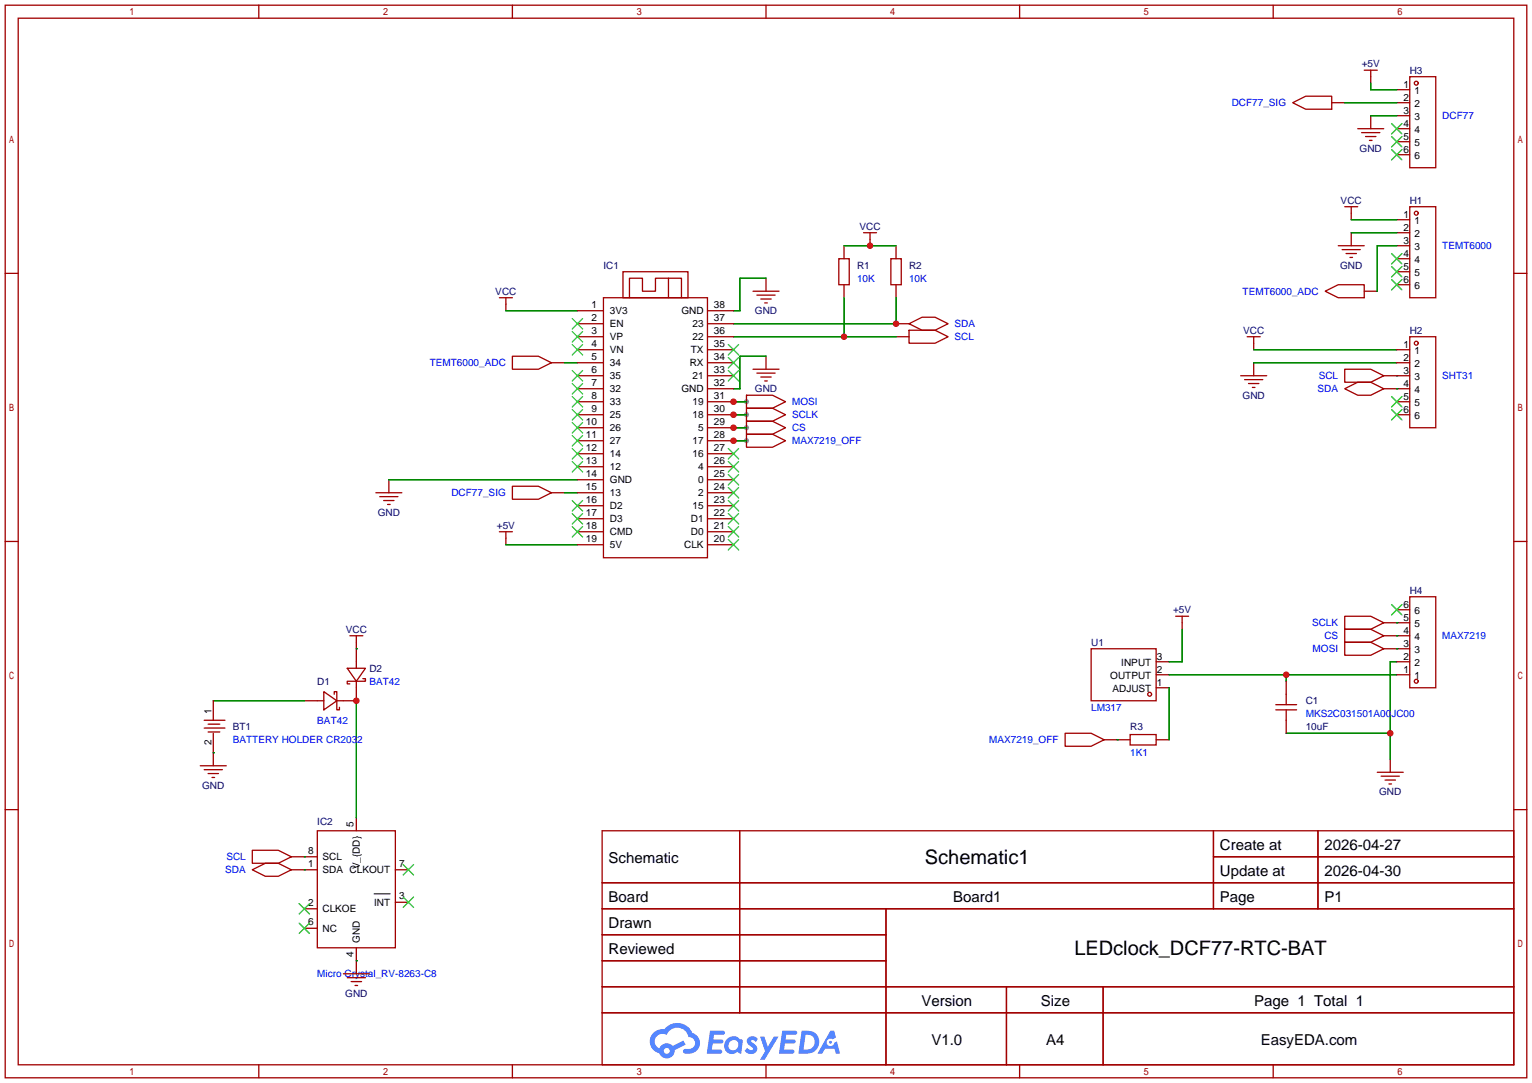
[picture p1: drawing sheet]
<svg xmlns="http://www.w3.org/2000/svg" width="299mm" height="212mm" viewBox="0 0 299 212" stroke-linecap="round" stroke-linejoin="round" font-family="sans-serif">
<g fill="#999">
<circle cx="145.8" cy="78.5" r=".51"/>
<circle cx="145.8" cy="81" r=".51"/>
<circle cx="145.8" cy="83.6" r=".51"/>
<circle cx="145.8" cy="86.1" r=".51"/>
</g>
<g fill="none" stroke="#a10000" stroke-width=".25">
<path d="M1 1h297.2v209.6h-297.2zM3.6 3.6h292.1v204.4h-292.1zM50.5 1v2.6M100.1 1v2.6M149.6 1v2.6M199.1 1v2.6M248.7 1v2.6M1 53.4h2.6M295.7 53.4h2.5M1 105.8h2.6M295.7 105.8h2.5M1 158.2h2.6"/>
<path d="M295.7 158.2h2.5M117.6 162.3h178.1v45.7h-178.1zM117.6 172.5h178.1M117.6 177.5h178.1M144.5 162.3v35.6M173 177.5v30.5M237 162.3v15.2M237 167.4h58.7M257.4 162.3v15.2M117.6 182.6h55.4M117.6 192.8h178.1M117.6 187.7h55.4"/>
<path d="M117.6 197.9h178.1M196.6 192.8v15.2M215.4 192.8v15.2M50.5 208v2.6M100.1 208v2.6M149.6 208v2.6M199.1 208v2.6M248.7 208v2.6"/>
</g>
<g fill="#5487ff">
<path d="M146.2 202.7a1.3 1.3 0 0 1 1.8 .3l-.4 .6a.54 .54 0 0 0-.9-.2l.1 .2a1.58 1.58 0 0 1 1.1 1.5 1.43 1.43 0 0 1-2.5 .2l.5-.6a.64 .64 0 0 0 .6 .5 .64 .64 0 0 0 .6-.3l-.2-.2a1.35 1.35 0 0 1-.9-1.8z"/>
<path d="M148.5 202.5h.8l.7 2 1.1-2h1l-2.8 4.6h-.9l1-1.7z"/>
<path d="M138.7 201.4h1.6a1.31 1.31 0 0 1 1.3 .2 .4 .4 0 0 1-.4 .5l-1.8 .1-.1 .9h1.7a.4 .4 0 0 1 .3 .4 .4 .4 0 0 1-.4 .4h-1.7l-.2 1.2h.8a1.23 1.23 0 0 1 1.2 .2 .39 .39 0 0 1-.3 .5h-2.7z"/>
<path d="M152.8 201.4h1.6a1.32 1.32 0 0 1 1.3 .2 .39 .39 0 0 1-.4 .5l-1.7 .1-.2 .9h1.7a.4 .4 0 0 1 .3 .4 .4 .4 0 0 1-.4 .4h-1.7l-.2 1.2h.8a1.23 1.23 0 0 1 1.2 .1 .39 .39 0 0 1-.3 .6h-2.7z"/>
<path d="M162.2 201.4h.7l.4 1.3-.7 .4a.75 .75 0 0 0-1.1 .3 .75 .75 0 0 0 .5 1 .75 .75 0 0 0 .9-.7l.6-.2 .6 2.3h-.9l-.2-.9h-1.9l-.5 .9h-.9z"/>
<path d="M156.6 201.4l-.7 4.4h1.5a2.27 2.27 0 0 0 2.6-2.2 2.27 2.27 0 0 0-2.7-2.2zM157.3 202.1a1.5 1.5 0 0 1 1.8 1.6 1.5 1.5 0 0 1-1.9 1.4h-.3z"/>
<path d="M142 203a1.6 1.6 0 0 0-.3 2.3 1.6 1.6 0 0 0 2.3 .2l.8 .3 .3-2.4-.2-.3-.4-.1a1.58 1.58 0 0 0-2.5 0zM142.6 203.5a.99 .99 0 0 1 1.6 .3 .99 .99 0 0 1-.9 1.4 .94 .94 0 0 1-1-.6 .94 .94 0 0 1 .3-1.1z"/>
<path d="M127.6 201.8a2.37 2.37 0 0 0 1.2 4 1.54 1.54 0 0 0 1.7 1 1.54 1.54 0 0 0 1.3-1.6l2.1-1.1-.4-.8-2.1 1a1.57 1.57 0 0 0-2.6 .5 1.5 1.5 0 0 1-.7-2.1 1.5 1.5 0 0 1 2.1-.5 2.23 2.23 0 0 1 2.3-1.4 2.23 2.23 0 0 1 2 1.8 1.16 1.16 0 0 1 1.3 1.1 1.16 1.16 0 0 1-1.1 1.2h-.7a.47 .47 0 0 0-.6 .4 .47 .47 0 0 0 .4 .5 2.17 2.17 0 0 0 2.6-.9 2.17 2.17 0 0 0-.4-2.7l-.8-.4a3.2 3.2 0 0 0-5.4-.7l-1.2 .1zM129.7 205.3a.58 .58 0 0 1 1.1 0 .58 .58 0 0 1-1.1 0z"/>
<circle cx="162.2" cy="203.6" r=".28"/>
</g>
<g fill="none" stroke="#a10000" stroke-width=".25">
<path d="M266.4 13.7h2.6M267.7 13.7v2.6M272.8 17.5h2.5M275.3 15h5.1v17.8h-5.1zM252.5 20.1l2.5-1.3h5.1v2.5h-5.1zM260.1 20.1h2.5M265.2 25.1h5.1M265.9 25.9h3.6M266.7 26.7h2M267.5 27.4h.5M267.7 22.6v2.5M272.8 20.1h2.5"/>
<path d="M272.8 22.6h2.5M272.8 25.1h2.5M272.8 27.7h2.5M272.8 30.2h2.5M97.5 58.2h2.6M98.8 58.2v2.5M117.9 58.2h20.3v50.8h-20.3zM121.7 53.1h12.7v5.1h-12.7zM122.9 58.2v-3.8h2.6v2.5h2.5v-2.5h5.1v3.8M130.6 54.4v3.8M147.1 56.9h5M147.8 57.7h3.6"/>
<path d="M148.6 58.4h2M149.4 59.2h.5M149.6 54.4v2.5M163.8 50.5h2.1v5.1h-2.1zM164.8 48v2.5M164.8 55.6v2.6M168.7 45.5h2.5M169.9 45.5v2.5M174 50.5h2v5.1h-2zM175 48v2.5M175 55.6v2.6M258.8 56.9l2.6-1.3h5v2.6h-5z"/>
<path d="M261.4 48h5M262.1 48.8h3.6M262.6 40.4h2.6M262.9 49.5h2M263.7 50.3h.5M263.9 40.4v2.5M263.9 45.5v2.5M266.4 56.9h2.6M272.8 45.5h2.5M272.8 42.9h2.5M272.8 48h2.5M272.8 50.5h2.5"/>
<path d="M272.8 53.1h2.5M272.8 55.6h2.5M275.3 40.4h5.1v17.8h-5.1zM100.1 69.6h5.1l2.5 1.3-2.5 1.2h-5.1zM107.7 70.9h2.5M112.8 65.8h5.1M112.8 63.2h5.1M112.8 73.4h5.1M112.8 75.9h5.1M112.8 68.3h5.1M112.8 70.9h5.1M112.8 78.5h5.1"/>
<path d="M112.8 60.7h5.1M138.2 65.8h5.1M138.2 63.2h5.1M138.2 73.4h5.1M138.2 75.9h5.1M138.2 68.3h5.1M138.2 70.9h5.1M138.2 78.5h7.6M138.2 60.7h5.1M145.8 77.2h5.1l2.5 1.3-2.5 1.3h-5.1zM145.8 79.8h5.1l2.5 1.2-2.5 1.3h-5.1zM147.1 72.1h5"/>
<path d="M147.8 72.9h3.6M148.6 73.7h2M149.4 74.4h.5M149.6 69.6v2.5M175 65.8h2.5M175 63.2h2.5M177.5 64.5h5.1l2.6 1.3-2.6 1.3h-5.1zM177.5 63.2l2.6-1.2h2.5l2.6 1.2-2.6 1.3h-2.5zM242.3 73.4h5.1M243.1 74.2h3.5M243.6 65.8h2.5M243.8 74.9h2.1"/>
<path d="M244.6 75.7h.5M244.9 65.8v2.5M244.9 70.9v2.5M262.6 72.1h5.1l2.6 1.3-2.6 1.3h-5.1zM262.6 75.9l2.6-1.2h2.5l2.6 1.2-2.6 1.3h-2.5zM270.3 73.4h5M270.3 75.9h5M272.8 68.3h2.5M272.8 70.9h2.5M272.8 78.5h2.5M275.3 65.8h5.1v17.8h-5.1zM73.4 96.3h5.1"/>
<path d="M74.2 97h3.5M74.9 97.8h2.1M75.7 98.6h.5M75.9 93.7v2.6M100.1 95h5.1l2.5 1.3-2.5 1.2h-5.1zM107.7 96.3h2.5M112.8 81h5.1M112.8 96.3h5.1M112.8 83.6h5.1M112.8 86.1h5.1M112.8 88.6h5.1M112.8 91.2h5.1"/>
<path d="M112.8 93.7h5.1M112.8 98.8h5.1M138.2 81h7.6M138.2 96.3h5.1M138.2 83.6h7.6M138.2 86.1h7.6M138.2 88.6h5.1M138.2 91.2h5.1M138.2 93.7h5.1M138.2 98.8h5.1M145.8 82.3h5.1l2.5 1.3-2.5 1.2h-5.1zM145.8 84.8h5.1l2.5 1.3-2.5 1.3h-5.1z"/>
<path d="M272.8 81h2.5M97.5 103.9h2.6M98.8 103.9v2.5M112.8 103.9h5.1M112.8 101.3h5.1M112.8 106.4h5.1M138.2 103.9h5.1M138.2 101.3h5.1M138.2 106.4h5.1M272.8 119.1h2.5M275.3 116.6h5.1v17.8h-5.1zM41.7 136.9v3.8"/>
<path d="M59.4 136.9h3.8M63.2 135.1l2.6 1.8-2.6 1.8zM65.3 135.6v-.5h.5v3.6h.5v-.5M67.8 130.6h3.6l-1.8 2.5zM68.3 124.2h2.6M69.6 133.1v3.8h-3.8M69.6 124.2v6.4M70.9 132.6h.5v.5h-3.6v.5h.5M213.1 126.7h12.7v10.2h-12.7zM225.8 129.3h2.5M225.8 131.8h2.5M225.8 134.4h2.5"/>
<path d="M229.6 120.4h2.6M230.9 120.4v2.5M249.2 138.7h4M249.2 137.7h4M251.2 133.1v4.6M251.2 138.7v4.6M262.6 120.4h5.1l2.6 1.3-2.6 1.2h-5.1zM262.6 122.9h5.1l2.6 1.3-2.6 1.3h-5.1zM262.6 125.5h5.1l2.6 1.2-2.6 1.3h-5.1zM270.3 124.2h5M270.3 121.7h5M270.3 126.7h5"/>
<path d="M272.8 129.3h2.5M272.8 131.8h2.5M39.1 149.6h5.1M39.9 150.4h3.5M39.9 140.7h4M39.9 142.2h4M40.6 151.1h2.1M40.6 141.5h2.3M40.6 143h2.3M41.4 151.9h.5M41.7 143.3v6.3M69.6 159.8v2.5"/>
<path d="M208 143.3h5.1l2.5 1.2-2.5 1.3h-5.1zM215.6 144.5h5.1M220.7 143.5h5.1v2h-5.1zM225.8 144.5h2.5M269 150.9h5.1M269.7 151.6h3.6M270.5 152.4h2M271.3 153.2h.5M271.5 148.3v2.6M49.3 169.9l2.5-1.2h2.6l2.5 1.2-2.5 1.3h-2.6zM49.3 166.1h5.1l2.5 1.3-2.5 1.3h-5.1zM56.9 167.4h5.1"/>
<path d="M56.9 169.9h5.1M59.4 177.5h2.6M62 162.3h15.2v22.9h-15.2zM77.2 169.9h2.6M77.2 176.3h2.6M59.4 181.4h2.6M67.1 190.2h5M67.8 191h3.6M68.6 191.8h2M69.3 192.5h.5M69.6 185.2v5"/>
<circle cx="276.6" cy="16.3" r=".38"/>
<circle cx="276.6" cy="41.7" r=".38"/>
<circle cx="276.6" cy="67.1" r=".38"/>
<circle cx="224.5" cy="135.6" r=".38"/>
<circle cx="276.6" cy="133.1" r=".38"/>
</g>
<g fill="none" stroke="#008700" stroke-width=".25">
<path d="M267.7 16.3v1.2h5.1M262.6 20.1h10.2M267.7 22.6h5.1M149.6 54.4h-5.1v6.3h-1.2M164.8 58.2v7.6M164.8 48h10.2M175 58.2v5h-31.7M263.9 42.9h8.9M263.9 45.5h8.9M272.8 48h-3.8v8.9M98.8 60.7h14M110.2 70.9h2.6"/>
<path d="M143.3 65.8h31.7M143.3 78.5h2.5M149.6 69.6h-5.1v6.3h-1.2M244.9 68.3h27.9M244.9 70.9h27.9M272.8 73.4h.1M272.8 75.9h.1M75.9 93.7h36.9M110.2 96.3h2.6M143.3 81h2.5M143.3 83.6h2.5M143.3 86.1h2.5"/>
<path d="M98.8 106.4h14M41.7 136.9h17.7M69.6 126.7h.1M69.6 136.9v22.9M228.3 131.8h44.5M228.3 134.4v10.1M230.9 122.9v6.4h-2.6M251.2 131.8v1.3M272.8 121.7h.1M272.8 124.2h.1M272.8 126.7h.1M272.8 129.3h-1.3v19"/>
<path d="M41.7 147.1h.1M218.2 144.5h.1M251.2 143.3h20.3M59.4 167.4h.1M59.4 169.9h.1M69.6 187.7h.1"/>
</g>
<g fill="none" stroke="#3c3" stroke-width=".25">
<path d="M271.8 24.1l2 2.1M271.8 26.7l2 2M271.8 29.2l2 2M273.8 24.1l-2 2.1M273.8 26.7l-2 2M273.8 29.2l-2 2M271.8 49.5l2 2.1M271.8 52.1l2 2M271.8 54.6l2 2M273.8 49.5l-2 2.1M273.8 52.1l-2 2M273.8 54.6l-2 2"/>
<path d="M111.8 77.5l2 2M111.8 74.9l2 2.1M111.8 72.4l2 2M111.8 67.3l2 2M111.8 64.8l2 2M111.8 62.2l2 2.1M113.8 77.5l-2 2M113.8 74.9l-2 2.1M113.8 72.4l-2 2M113.8 67.3l-2 2M113.8 64.8l-2 2M113.8 62.2l-2 2.1"/>
<path d="M142.2 67.3l2.1 2M142.2 69.8l2.1 2.1M142.2 72.4l2.1 2M144.3 67.3l-2.1 2M144.3 69.8l-2.1 2.1M144.3 72.4l-2.1 2M271.8 77.5l2 2M273.8 77.5l-2 2M111.8 97.8l2 2M111.8 90.2l2 2M111.8 87.6l2 2.1M111.8 85.1l2 2"/>
<path d="M111.8 82.5l2 2.1M111.8 80l2 2M113.8 97.8l-2 2M113.8 90.2l-2 2M113.8 87.6l-2 2.1M113.8 85.1l-2 2M113.8 82.5l-2 2.1M113.8 80l-2 2M142.2 87.6l2.1 2.1M142.2 90.2l2.1 2M142.2 92.7l2.1 2M142.2 95.2l2.1 2.1"/>
<path d="M142.2 97.8l2.1 2M144.3 92.7l-2.1 2M144.3 87.6l-2.1 2.1M144.3 90.2l-2.1 2M144.3 95.2l-2.1 2.1M144.3 97.8l-2.1 2M271.8 80l2 2M273.8 80l-2 2M111.8 102.9l2 2M111.8 100.3l2 2.1M113.8 100.3l-2 2.1M113.8 102.9l-2 2"/>
<path d="M142.2 100.3l2.1 2.1M142.2 102.9l2.1 2M142.2 105.4l2.1 2M144.3 105.4l-2.1 2M144.3 100.3l-2.1 2.1M144.3 102.9l-2.1 2M271.8 118.1l2 2M273.8 118.1l-2 2M58.4 176.5l2.1 2.1M60.5 176.5l-2.1 2.1M78.7 168.9l2.1 2M78.7 175.3l2.1 2"/>
<path d="M80.8 168.9l-2.1 2M80.8 175.3l-2.1 2M58.4 180.3l2.1 2.1M60.5 180.3l-2.1 2.1"/>
</g>
<path d="M73.1 174.6h3.1" fill="none" stroke="#000" stroke-width=".2"/>
<g fill="#c00">
<circle cx="164.8" cy="65.8" r=".63"/>
<circle cx="175" cy="63.2" r=".63"/>
<circle cx="169.9" cy="48" r=".63"/>
<circle cx="251.2" cy="131.8" r=".63"/>
<circle cx="271.5" cy="143.3" r=".63"/>
<circle cx="69.6" cy="136.9" r=".63"/>
<circle cx="143.3" cy="78.5" r=".63"/>
<circle cx="143.3" cy="81" r=".63"/>
<circle cx="143.3" cy="83.6" r=".63"/>
<circle cx="143.3" cy="86.1" r=".63"/>
</g>
<g font-size="3.9">
<text x="180.7" y="168.8">Schematic1</text>
<text x="209.8" y="186.6">LEDclock_DCF77-RTC-BAT</text>
</g>
<g font-size="2.9">
<text x="238.3" y="166.1">Create at</text>
<text x="258.7" y="166.1">2026-04-27</text>
<text x="118.9" y="168.6">Schematic</text>
<text x="238.3" y="171.1">Update at</text>
<text x="258.7" y="171.1">2026-04-30</text>
<text x="118.9" y="176.2">Board</text>
<text x="186.1" y="176.2">Board1</text>
<text x="238.3" y="176.2">Page</text>
<text x="258.7" y="176.2">P1</text>
<text x="118.9" y="181.3">Drawn</text>
<text x="118.9" y="186.4">Reviewed</text>
<text x="180" y="196.5">Version</text>
<text x="203.3" y="196.5">Size</text>
<text x="244.9" y="196.5">Page 1 Total 1</text>
<text x="181.9" y="204.2">V1.0</text>
<text x="204.3" y="204.2">A4</text>
<text x="246.2" y="204.2">EasyEDA.com</text>
</g>
<g font-size="2" fill="#000080">
<text x="266" y="13.1">+5V</text>
<text x="275.3" y="14.4">H3</text>
<text x="265.5" y="29.6">GND</text>
<text x="261.8" y="39.8">VCC</text>
<text x="275.3" y="39.8">H1</text>
<text x="167.9" y="44.9">VCC</text>
<text x="117.9" y="52.5">IC1</text>
<text x="167.4" y="52.5">R1</text>
<text x="177.5" y="52.5">R2</text>
<text x="261.7" y="52.5">GND</text>
<text x="96.7" y="57.6">VCC</text>
<text x="147.4" y="61.4">GND</text>
<text x="242.8" y="65.2">VCC</text>
<text x="275.3" y="65.2">H2</text>
<text x="147.4" y="76.6">GND</text>
<text x="242.7" y="77.9">GND</text>
<text x="73.8" y="100.8">GND</text>
<text x="97" y="103.3">+5V</text>
<text x="229.1" y="119.8">+5V</text>
<text x="275.3" y="116">H4</text>
<text x="67.5" y="123.6">VCC</text>
<text x="72.1" y="131.2">D2</text>
<text x="213.1" y="126.2">U1</text>
<text x="62" y="133.8">D1</text>
<text x="255" y="137.6">C1</text>
<text x="45.5" y="142.7">BT1</text>
<text x="220.7" y="142.7">R3</text>
<text x="255" y="142.7">10uF</text>
<text x="39.5" y="154.1">GND</text>
<text x="269.4" y="155.4">GND</text>
<text x="62" y="161.1">IC2</text>
<text x="67.4" y="194.7">GND</text>
</g>
<g font-size="2">
<text x="274.1" y="17.2">1</text>
<text x="274.1" y="19.7">2</text>
<text x="274.1" y="22.3">3</text>
<text x="276.3" y="18.4">1</text>
<text x="276.3" y="21">2</text>
<text x="276.3" y="23.5">3</text>
<text x="274.1" y="24.8">4</text>
<text x="274.1" y="27.3">5</text>
<text x="274.1" y="29.9">6</text>
<text x="276.3" y="26.1">4</text>
<text x="276.3" y="28.6">5</text>
<text x="276.3" y="31.1">6</text>
<text x="274.1" y="42.6">1</text>
<text x="274.1" y="45.1">2</text>
<text x="274.1" y="47.7">3</text>
<text x="276.3" y="43.8">1</text>
<text x="276.3" y="46.4">2</text>
<text x="274.1" y="50.2">4</text>
<text x="274.1" y="52.7">5</text>
<text x="276.3" y="48.9">3</text>
<text x="276.3" y="51.5">4</text>
<text x="274.1" y="55.3">6</text>
<text x="276.3" y="54">5</text>
<text x="276.3" y="56.5">6</text>
<text x="115.5" y="65.2">3</text>
<text x="115.5" y="62.7">2</text>
<text x="115.5" y="60.1">1</text>
<text x="119.1" y="63.9">EN</text>
<text x="119.1" y="61.4">3V3</text>
<text x="133.1" y="61.4">GND</text>
<text x="135.2" y="63.9">23</text>
<text x="139.4" y="60.1">38</text>
<text x="139.4" y="62.7">37</text>
<text x="139.4" y="65.2">36</text>
<text x="115.5" y="70.3">5</text>
<text x="115.5" y="67.7">4</text>
<text x="119.1" y="71.6">34</text>
<text x="119.1" y="69">VN</text>
<text x="119.1" y="66.5">VP</text>
<text x="134.7" y="71.6">RX</text>
<text x="134.9" y="69">TX</text>
<text x="135.2" y="66.5">22</text>
<text x="139.4" y="67.7">35</text>
<text x="139.4" y="70.3">34</text>
<text x="274.1" y="68">1</text>
<text x="274.1" y="70.5">2</text>
<text x="276.3" y="69.2">1</text>
<text x="276.3" y="71.8">2</text>
<text x="115.5" y="77.9">8</text>
<text x="115.5" y="75.4">7</text>
<text x="115.5" y="72.8">6</text>
<text x="119.1" y="76.6">32</text>
<text x="119.1" y="74.1">35</text>
<text x="133.1" y="76.6">GND</text>
<text x="135.2" y="74.1">21</text>
<text x="139.4" y="72.8">33</text>
<text x="139.4" y="75.4">32</text>
<text x="139.4" y="77.9">31</text>
<text x="274.1" y="73.1">3</text>
<text x="274.1" y="75.6">4</text>
<text x="276.3" y="74.3">3</text>
<text x="276.3" y="76.9">4</text>
<text x="114.4" y="83">10</text>
<text x="115.5" y="80.4">9</text>
<text x="119.1" y="81.7">25</text>
<text x="119.1" y="79.2">33</text>
<text x="135.2" y="79.2">19</text>
<text x="135.2" y="81.7">18</text>
<text x="139.4" y="80.4">30</text>
<text x="139.4" y="83">29</text>
<text x="274.1" y="78.1">5</text>
<text x="274.1" y="80.7">6</text>
<text x="276.3" y="79.4">5</text>
<text x="276.3" y="81.9">6</text>
<text x="114.4" y="88.1">12</text>
<text x="114.4" y="85.5">11</text>
<text x="119.1" y="89.3">14</text>
<text x="119.1" y="86.8">27</text>
<text x="119.1" y="84.3">26</text>
<text x="135.2" y="86.8">17</text>
<text x="135.2" y="89.3">16</text>
<text x="136.3" y="84.3">5</text>
<text x="139.4" y="85.5">28</text>
<text x="139.4" y="88.1">27</text>
<text x="114.4" y="95.7">15</text>
<text x="114.4" y="93.1">14</text>
<text x="114.4" y="90.6">13</text>
<text x="119.1" y="94.4">GND</text>
<text x="119.1" y="91.9">12</text>
<text x="136.3" y="91.9">4</text>
<text x="136.3" y="94.4">0</text>
<text x="139.4" y="90.6">26</text>
<text x="139.4" y="93.1">25</text>
<text x="139.4" y="95.7">24</text>
<text x="114.4" y="100.8">17</text>
<text x="114.4" y="98.2">16</text>
<text x="119.1" y="99.5">D2</text>
<text x="119.1" y="97">13</text>
<text x="135.2" y="99.5">15</text>
<text x="136.3" y="97">2</text>
<text x="139.4" y="98.2">23</text>
<text x="139.4" y="100.8">22</text>
<text x="114.4" y="105.8">19</text>
<text x="114.4" y="103.3">18</text>
<text x="119.1" y="107.1">5V</text>
<text x="119.1" y="104.6">CMD</text>
<text x="119.1" y="102">D3</text>
<text x="133.6" y="107.1">CLK</text>
<text x="134.9" y="102">D1</text>
<text x="134.9" y="104.6">D0</text>
<text x="139.4" y="103.3">21</text>
<text x="139.4" y="105.8">20</text>
<text x="274.1" y="118.8">6</text>
<text x="274.1" y="123.9">4</text>
<text x="274.1" y="121.3">5</text>
<text x="276.3" y="125.1">4</text>
<text x="276.3" y="122.6">5</text>
<text x="276.3" y="120">6</text>
<text x="219" y="130.2">INPUT</text>
<text x="225.9" y="128.9">3</text>
<text x="225.9" y="131.5">2</text>
<text x="274.1" y="131.5">1</text>
<text x="274.1" y="128.9">2</text>
<text x="274.1" y="126.4">3</text>
<text x="276.3" y="130.2">2</text>
<text x="276.3" y="127.7">3</text>
<text x="216.8" y="132.7">OUTPUT</text>
<text x="217.3" y="135.3">ADJUST</text>
<text x="225.9" y="134">1</text>
<text x="276.3" y="132.7">1</text>
<text x="41.3" y="139.4" transform="rotate(-90 41.3 139.4)">1</text>
<text x="41.3" y="145.6" transform="rotate(-90 41.3 145.6)">2</text>
<text x="69" y="161.6" transform="rotate(-90 69 161.6)">5</text>
<text x="60.2" y="166.8">8</text>
<text x="60.2" y="169.3">1</text>
<text x="63" y="168.1">SCL</text>
<text x="63" y="170.6">SDA CLKOUT</text>
<text x="70.3" y="169.8" transform="rotate(-90 70.3 169.8)">V_{DD}</text>
<text x="77.9" y="169.3">7</text>
<text x="60.2" y="177">2</text>
<text x="63" y="178.2">CLKOE</text>
<text x="73.1" y="177">INT</text>
<text x="77.9" y="175.7">3</text>
<text x="60.2" y="180.8">6</text>
<text x="63" y="182">NC</text>
<text x="70.3" y="184.2" transform="rotate(-90 70.3 184.2)">GND</text>
<text x="69" y="187" transform="rotate(-90 69 187)">4</text>
</g>
<g font-size="2" fill="#00f">
<text x="240.6" y="20.8">DCF77_SIG</text>
<text x="281.7" y="23.3">DCF77</text>
<text x="281.7" y="48.7">TEMT6000</text>
<text x="167.4" y="55">10K</text>
<text x="177.5" y="55">10K</text>
<text x="242.7" y="57.6">TEMT6000_ADC</text>
<text x="186.4" y="63.9">SDA</text>
<text x="83.9" y="71.6">TEMT6000_ADC</text>
<text x="186.4" y="66.5">SCL</text>
<text x="257.3" y="76.6">SDA</text>
<text x="257.6" y="74.1">SCL</text>
<text x="281.7" y="74.1">SHT31</text>
<text x="154.7" y="79.2">MOSI</text>
<text x="154.7" y="81.7">SCLK</text>
<text x="154.7" y="84.3">CS</text>
<text x="154.7" y="86.8">MAX7219_OFF</text>
<text x="88.2" y="97">DCF77_SIG</text>
<text x="256.3" y="122.4">SCLK</text>
<text x="258.7" y="124.9">CS</text>
<text x="281.7" y="124.9">MAX7219</text>
<text x="256.4" y="127.4">MOSI</text>
<text x="72.1" y="133.8">BAT42</text>
<text x="62" y="141.4">BAT42</text>
<text x="213.1" y="138.9">LM317</text>
<text x="255" y="140.1">MKS2C031501A00JC00</text>
<text x="45.5" y="145.2">BATTERY HOLDER CR2032</text>
<text x="193.2" y="145.2">MAX7219_OFF</text>
<text x="220.7" y="147.8">1K1</text>
<text x="44" y="170.6">SDA</text>
<text x="44.2" y="168.1">SCL</text>
<text x="62" y="190.9">Micro Crystal_RV-8263-C8</text>
</g>
</svg>
